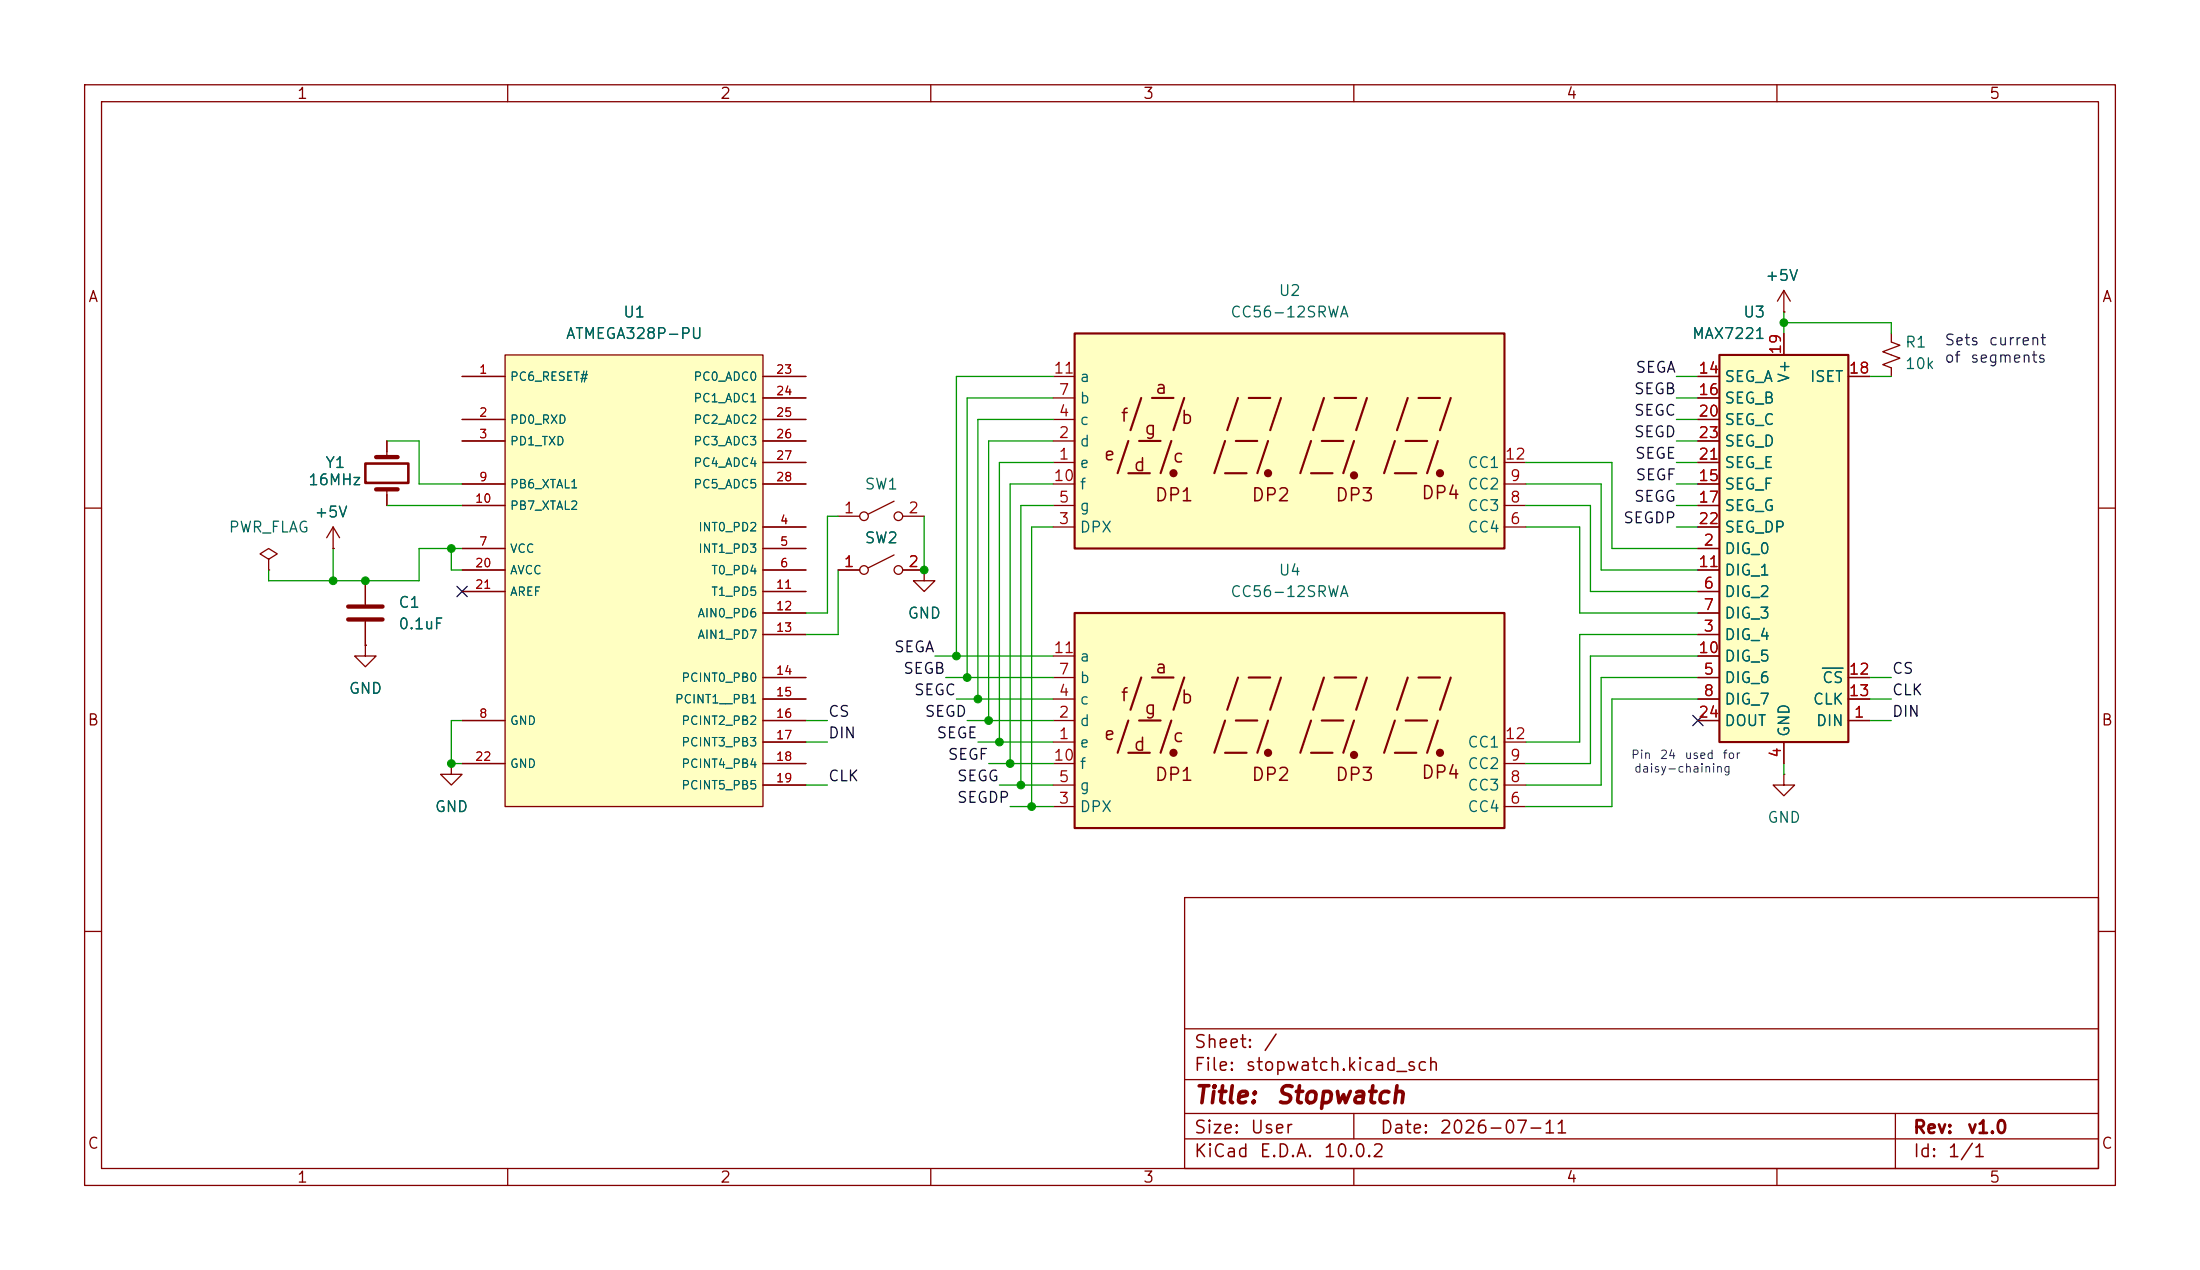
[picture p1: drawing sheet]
<svg xmlns="http://www.w3.org/2000/svg" width="260mm" height="150mm" viewBox="0 0 260 150" stroke-linecap="round" stroke-linejoin="round" font-family="sans-serif">
<g fill="none" stroke="#840000" stroke-width=".15">
<path d="M10 10h240v130h-240zM12 12h236v126h-236zM60 10v2M110 10v2M160 10v2M210 10v2M10 60h2M248 60h2M10 110h2M140 106h108v32h-108zM248 110h2M60 138v2"/>
<path d="M110 138v2M140 134.5h108M140 131.5h108M140 127.5h108M140 121.5h108M160 131.5v3M160 138v2M210 138v2M224 131.5v6.5"/>
</g>
<path d="M127 39.4h50.8v25.4h-50.8z" fill="#ffffc2"/>
<g fill="none" stroke="#840000" stroke-width=".25">
<path d="M127 39.4h50.8v25.4h-50.8zM133.3 52.1l-1.2 3.8M133.3 55.9h2.6M134.6 52.1h2.6M134.9 47l-1.3 3.8M136.1 47h2.6M138.4 52.1l-1.2 3.8M140 47l-1.3 3.8M144.8 55.9h2.5M144.8 52.1l-1.3 3.8M146 52.1h2.6M146.3 47l-1.3 3.8"/>
<path d="M147.6 47h2.5M149.9 52.1l-1.3 3.8M151.4 47l-1.3 3.8M154.9 55.9h2.6M154.9 52.1l-1.2 3.8M156.2 52.1h2.5M156.5 47l-1.3 3.8M157.7 47h2.6M160 52.1l-1.3 3.8M161.5 47l-1.2 3.8M164.8 55.9h2.6M164.8 52.1l-1.2 3.8"/>
<path d="M166.1 52.1h2.6M166.4 47l-1.3 3.8M167.6 47h2.6M169.9 52.1l-1.2 3.8M171.4 47l-1.2 3.8"/>
</g>
<g fill="#840000" stroke="#840000" stroke-width=".25">
<circle cx="138.7" cy="55.9" r=".36"/>
<circle cx="149.9" cy="55.9" r=".36"/>
<circle cx="160" cy="56.1" r=".36"/>
<circle cx="170.2" cy="55.9" r=".36"/>
</g>
<g fill="none" stroke="#840000" stroke-width=".15">
<path d="M210.8 36.8h.1M210.8 34.3l-.7 1.3M210.8 34.3l.8 1.3M210.8 34.3v2.5M124.5 54.6h2.5M124.5 52.1h2.5M124.5 49.5h2.5M124.5 59.7h2.5M124.5 47h2.5M124.5 57.2h2.5M124.5 44.5h2.5M177.8 54.6h2.5"/>
<path d="M177.8 59.7h2.5M177.8 57.2h2.5M31.7 66.1l1.1-.7-1.1-.6-1 .6 1 .7v1.2M31.7 67.3h.1M39.4 64.8h.1M39.4 62.2l-.8 1.3M39.4 62.2l.7 1.3M39.4 62.2v2.6M43.2 76.2v1.3h1.2l-1.2 1.3-1.3-1.3h1.3M43.2 76.2h.1M43.2 68.6v2.8M43.2 73.4v2.8"/>
<path d="M124.5 62.2h2.5M177.8 62.2h2.5"/>
</g>
<path d="M41.1 71.6h4.1M41.1 73.2h4.1" fill="none" stroke="#840000" stroke-width=".51"/>
<path d="M127 72.4h50.8v25.4h-50.8z" fill="#ffffc2"/>
<g fill="none" stroke="#840000" stroke-width=".25">
<path d="M127 72.4h50.8v25.4h-50.8zM133.3 85.1l-1.2 3.8M133.3 88.9h2.6M134.6 85.1h2.6M134.9 80l-1.3 3.8M136.1 80h2.6M138.4 85.1l-1.2 3.8M140 80l-1.3 3.8M144.8 88.9h2.5M144.8 85.1l-1.3 3.8M146 85.1h2.6M146.3 80l-1.3 3.8"/>
<path d="M147.6 80h2.5M149.9 85.1l-1.3 3.8M151.4 80l-1.3 3.8M154.9 88.9h2.6M154.9 85.1l-1.2 3.8M156.2 85.1h2.5M156.5 80l-1.3 3.8M157.7 80h2.6M160 85.1l-1.3 3.8M161.5 80l-1.2 3.8M164.8 88.9h2.6M164.8 85.1l-1.2 3.8"/>
<path d="M166.1 85.1h2.6M166.4 80l-1.3 3.8M167.6 80h2.6M169.9 85.1l-1.2 3.8M171.4 80l-1.2 3.8"/>
</g>
<g fill="#840000" stroke="#840000" stroke-width=".25">
<circle cx="138.7" cy="88.9" r=".36"/>
<circle cx="149.9" cy="88.9" r=".36"/>
<circle cx="160" cy="89.2" r=".36"/>
<circle cx="170.2" cy="88.9" r=".36"/>
</g>
<g fill="none" stroke="#840000" stroke-width=".15">
<path d="M223.5 39.4v1l1 .4-2 .7 2 .8-2 .8 1 .3v1.1M45.7 52.1v1.9M45.7 57.8v1.9M124.5 77.5h2.5M53.3 90.2v1.3h1.3l-1.3 1.2-1.2-1.2h1.2M53.3 90.2h.1M124.5 87.6h2.5M124.5 85.1h2.5M124.5 95.3h2.5M124.5 82.6h2.5M124.5 92.7h2.5M124.5 80h2.5"/>
<path d="M124.5 90.2h2.5M177.8 87.6h2.5M177.8 95.3h2.5M177.8 92.7h2.5M177.8 90.2h2.5"/>
</g>
<path d="M44.4 57.8h2.6M44.4 54h2.6" fill="none" stroke="#840000" stroke-width=".51"/>
<path d="M43.2 54.8h5.1v2.2h-5.1z" fill="none" stroke="#840000" stroke-width=".3"/>
<path d="M59.7 41.9h30.5v53.4h-30.5z" fill="#ffffc2"/>
<g fill="none" stroke="#840000" stroke-width=".15">
<path d="M54.6 44.5h5.1M54.6 49.5h5.1M54.6 52.1h5.1M54.6 57.2h5.1M54.6 59.7h5.1M59.7 41.9h30.5v53.4h-30.5zM90.2 44.5h5M90.2 49.5h5M90.2 52.1h5M90.2 57.2h5M90.2 47h5M90.2 54.6h5"/>
<path d="M105.7 59.2l-3.1 1.5M54.6 64.8h5.1M54.6 67.3h5.1M54.6 69.9h5.1M90.2 62.2h5M90.2 64.8h5M90.2 67.3h5M90.2 69.9h5M90.2 72.4h5M90.2 74.9h5M99.1 67.3h2.5M99.1 61h2.5"/>
<path d="M105.7 65.5l-3.1 1.6M106.7 67.3h2.5M106.7 61h2.5M109.2 67.3v1.3h1.3l-1.3 1.3-1.3-1.3h1.3M109.2 67.3h.1M54.6 85.1h5.1M54.6 90.2h5.1M90.2 85.1h5M90.2 80h5M90.2 82.6h5M90.2 87.6h5M90.2 90.2h5"/>
<path d="M90.2 92.7h5"/>
<circle cx="102.1" cy="61" r=".51"/>
<circle cx="102.1" cy="67.3" r=".51"/>
<circle cx="106.2" cy="61" r=".51"/>
<circle cx="106.2" cy="67.3" r=".51"/>
</g>
<path d="M203.2 41.9h15.2v45.7h-15.2z" fill="#ffffc2"/>
<path d="M203.2 41.9h15.2v45.7h-15.2z" fill="none" stroke="#840000" stroke-width=".25"/>
<g fill="none" stroke="#840000" stroke-width=".15">
<path d="M210.8 36.8h.1M210.8 39.4v2.5M45.7 52.1v1.3M45.7 58.4v1.3M54.6 44.5h5.1M54.6 57.2h5.1M54.6 59.7h5.1M54.6 49.5h5.1M54.6 52.1h5.1M90.2 44.5h5M90.2 57.2h5M90.2 47h5"/>
<path d="M90.2 49.5h5M90.2 54.6h5M90.2 52.1h5M200.7 44.5h2.5M200.7 57.2h2.5M200.7 47h2.5M200.7 59.7h2.5M200.7 49.5h2.5M200.7 54.6h2.5M200.7 52.1h2.5M218.4 44.5h2.6M39.4 64.8h.1"/>
<path d="M43.2 76.2h.1M43.2 68.6v2.8M43.2 73.4v2.8M54.6 64.8h5.1M54.6 69.9h5.1M54.6 67.3h5.1M90.2 64.8h5M90.2 74.9h5M90.2 69.9h5M90.2 72.4h5M90.2 67.3h5M90.2 62.2h5"/>
<path d="M99.1 67.3h2.5M106.7 67.3h2.5M109.2 67.3h.1M200.7 64.8h2.5M200.7 74.9h2.5M200.7 69.9h2.5M200.7 72.4h2.5M200.7 77.5h2.5M200.7 67.3h2.5M200.7 62.2h2.5M53.3 90.2h.1M54.6 85.1h5.1"/>
<path d="M54.6 90.2h5.1M90.2 85.1h5M90.2 80h5M90.2 82.6h5M90.2 87.6h5M90.2 90.2h5M90.2 92.7h5M200.7 85.1h2.5M200.7 80h2.5M200.7 82.6h2.5M210.8 91.5v1.2h1.3l-1.3 1.3-1.3-1.3h1.3M210.8 91.5h.1"/>
<path d="M210.8 87.6v2.6M218.4 85.1h2.6M218.4 80h2.6M218.4 82.6h2.6"/>
</g>
<path d="M215.4 78.9h2.4" fill="none" stroke="#006464" stroke-width=".15"/>
<g fill="none" stroke="#009600" stroke-width=".15">
<path d="M210.8 36.8v2.6M210.8 38.1h12.7v1.3M45.7 52.1h3.8v5.1h5.1M45.7 59.7h8.9M124.5 57.2h-5.1v33M124.5 54.6h-6.4v33M124.5 44.5h-11.5v33M124.5 49.5h-8.9v33.1M124.5 52.1h-7.7v33M124.5 47h-10.2v33M124.5 59.7h-3.9v33M180.3 57.2h8.9v10.1h11.5"/>
<path d="M180.3 54.6h10.2v10.2h10.2M180.3 59.7h7.7v10.2h12.7M198.1 57.2h2.6M198.1 54.6h2.6M198.1 44.5h2.6M198.1 49.5h2.6M198.1 52.1h2.6M198.1 47h2.6M198.1 59.7h2.6M221 44.5h2.5M39.4 64.8v3.8M53.3 64.8v2.5h1.3"/>
<path d="M54.6 64.8h-5.1v3.8h-17.8v-1.3M99.1 67.3v7.6h-3.9M99.1 61h-1.3v11.4h-2.6M109.2 61v6.3M110.5 77.5h14M124.5 62.2h-2.6v33.1M180.3 62.2h6.4v10.2h14M198.1 62.2h2.6M200.7 77.5h-12.7v12.7h-7.7M200.7 74.9h-14v12.7h-6.4M54.6 85.1h-1.3v5.1h1.3M95.2 87.6h2.6"/>
<path d="M95.2 85.1h2.6M95.2 92.7h2.6M111.8 80h12.7M113 82.6h11.5M114.3 85.1h10.2M115.6 87.6h8.9M116.8 90.2h7.7M118.1 92.7h6.4M119.4 95.3h5.1M200.7 80h-11.5v12.7h-8.9M200.7 82.6h-10.2v12.7h-10.2M210.8 90.2v1.3"/>
<path d="M221 80h2.5M221 82.6h2.5M221 85.1h2.5"/>
</g>
<path d="M54 69.3l1.2 1.2M55.2 69.3l-1.2 1.2M200.1 84.5l1.2 1.2M201.3 84.5l-1.2 1.2" fill="none" stroke="#000084" stroke-width=".15"/>
<g fill="#009600" stroke="#009600" stroke-width=".12">
<circle cx="39.4" cy="68.6" r=".46"/>
<circle cx="53.3" cy="90.2" r=".46"/>
<circle cx="53.3" cy="64.8" r=".46"/>
<circle cx="43.2" cy="68.6" r=".46"/>
<circle cx="210.8" cy="38.1" r=".46"/>
<circle cx="115.6" cy="82.6" r=".46"/>
<circle cx="114.3" cy="80" r=".46"/>
<circle cx="116.8" cy="85.1" r=".46"/>
<circle cx="119.4" cy="90.2" r=".46"/>
<circle cx="118.1" cy="87.6" r=".46"/>
<circle cx="120.6" cy="92.7" r=".46"/>
<circle cx="121.9" cy="95.3" r=".46"/>
<circle cx="113" cy="77.5" r=".46"/>
<circle cx="109.2" cy="67.3" r=".46"/>
</g>
<g font-size="2" fill="#840000">
<text x="141" y="130.8">Title:</text>
<text x="150.7" y="130.8">Stopwatch</text>
</g>
<g font-size="1.5" fill="#840000">
<text x="136.4" y="46.9">a</text>
<text x="132.3" y="50.2">f</text>
<text x="135.1" y="51.7">g</text>
<text x="139.4" y="50.5">b</text>
<text x="130.3" y="54.8">e</text>
<text x="133.9" y="56">d</text>
<text x="136.4" y="59.6">DP1</text>
<text x="138.5" y="55">c</text>
<text x="147.8" y="59.6">DP2</text>
<text x="157.7" y="59.6">DP3</text>
<text x="167.9" y="59.3">DP4</text>
<text x="132.3" y="83.2">f</text>
<text x="136.4" y="79.9">a</text>
<text x="139.4" y="83.5">b</text>
<text x="130.3" y="87.8">e</text>
<text x="133.9" y="89.1">d</text>
<text x="135.1" y="84.7">g</text>
<text x="138.5" y="88">c</text>
<text x="136.4" y="92.6">DP1</text>
<text x="147.8" y="92.6">DP2</text>
<text x="157.7" y="92.6">DP3</text>
<text x="167.9" y="92.4">DP4</text>
<text x="141" y="124.2">Sheet:</text>
<text x="149.2" y="124.2">/</text>
<text x="141" y="126.9">File:</text>
<text x="147.1" y="126.9">stopwatch.kicad_sch</text>
<text x="141" y="137.1">KiCad</text>
<text x="141" y="134.3">Size:</text>
<text x="147.7" y="134.3">User</text>
<text x="148.7" y="137.1">E.D.A.</text>
<text x="156.3" y="137.1">10.0.2</text>
<text x="163" y="134.3">Date:</text>
<text x="170" y="134.3">2026-07-11</text>
<text x="226" y="134.3">Rev:</text>
<text x="226" y="137.1">Id:</text>
<text x="230.1" y="137.1">1/1</text>
<text x="232.4" y="134.3">v1.0</text>
</g>
<g font-size="1.3" fill="#840000">
<text x="35" y="12">1</text>
<text x="85" y="12">2</text>
<text x="135" y="12">3</text>
<text x="185" y="12">4</text>
<text x="235" y="12">5</text>
<text x="10.3" y="36">A</text>
<text x="248.3" y="36">A</text>
<text x="10.3" y="86">B</text>
<text x="248.3" y="86">B</text>
<text x="10.3" y="136">C</text>
<text x="248.3" y="136">C</text>
<text x="35" y="140">1</text>
<text x="85" y="140">2</text>
<text x="135" y="140">3</text>
<text x="185" y="140">4</text>
<text x="235" y="140">5</text>
</g>
<g font-size="1.3" fill="#006464">
<text x="151" y="35.3">U2</text>
<text x="208.5" y="33.5">+5V</text>
<text x="66.8" y="40.4">ATMEGA328P-PU</text>
<text x="73.6" y="37.8">U1</text>
<text x="145.3" y="37.8">CC56-12SRWA</text>
<text x="199.9" y="40.4">MAX7221</text>
<text x="205.9" y="37.8">U3</text>
<text x="225.1" y="41.4">R1</text>
<text x="127.5" y="48">b</text>
<text x="127.5" y="45.4">a</text>
<text x="203.7" y="45.4">SEG_A</text>
<text x="203.7" y="48">SEG_B</text>
<text x="211.8" y="45.3" transform="rotate(-90 211.8 45.3)">V+</text>
<text x="213.8" y="45.4">ISET</text>
<text x="225.1" y="43.9">10k</text>
<text x="127.5" y="53.1">d</text>
<text x="127.5" y="50.5">c</text>
<text x="203.7" y="50.5">SEG_C</text>
<text x="203.7" y="53.1">SEG_D</text>
<text x="36.3" y="57.6">16MHz</text>
<text x="38.4" y="55.6">Y1</text>
<text x="102.1" y="58.1">SW1</text>
<text x="127.5" y="55.6">e</text>
<text x="127.5" y="58.1">f</text>
<text x="173.3" y="58.1">CC2</text>
<text x="173.3" y="55.6">CC1</text>
<text x="203.7" y="58.1">SEG_F</text>
<text x="203.7" y="55.6">SEG_E</text>
<text x="26.9" y="63.2">PWR_FLAG</text>
<text x="37.1" y="61.4">+5V</text>
<text x="102.1" y="64.5">SW2</text>
<text x="127.5" y="63.2">DPX</text>
<text x="127.5" y="60.7">g</text>
<text x="173.3" y="63.2">CC4</text>
<text x="173.3" y="60.7">CC3</text>
<text x="203.7" y="65.8">DIG_0</text>
<text x="203.7" y="60.7">SEG_G</text>
<text x="203.7" y="63.2">SEG_DP</text>
<text x="145.3" y="70.8">CC56-12SRWA</text>
<text x="151" y="68.3">U4</text>
<text x="203.7" y="70.8">DIG_2</text>
<text x="203.7" y="68.3">DIG_1</text>
<text x="47" y="72.1">C1</text>
<text x="47" y="74.6">0.1uF</text>
<text x="107.2" y="73.4">GND</text>
<text x="203.7" y="75.9">DIG_4</text>
<text x="203.7" y="73.4">DIG_3</text>
<text x="41.1" y="82.3">GND</text>
<text x="127.5" y="83.5">c</text>
<text x="127.5" y="81">b</text>
<text x="127.5" y="78.5">a</text>
<text x="203.7" y="81">DIG_6</text>
<text x="203.7" y="83.5">DIG_7</text>
<text x="203.7" y="78.5">DIG_5</text>
<text x="214.2" y="83.5">CLK</text>
<text x="215.2" y="81">CS</text>
<text x="127.5" y="88.6">e</text>
<text x="127.5" y="86.1">d</text>
<text x="173.3" y="88.6">CC1</text>
<text x="203.7" y="86.1">DOUT</text>
<text x="211.8" y="87.1" transform="rotate(-90 211.8 87.1)">GND</text>
<text x="214.5" y="86.1">DIN</text>
<text x="127.5" y="93.7">g</text>
<text x="127.5" y="91.2">f</text>
<text x="173.3" y="93.7">CC3</text>
<text x="173.3" y="91.2">CC2</text>
<text x="51.3" y="96.2">GND</text>
<text x="127.5" y="96.2">DPX</text>
<text x="173.3" y="96.2">CC4</text>
<text x="208.8" y="97.5">GND</text>
</g>
<g font-size="1.3" fill="#a90000">
<text x="210.8" y="42" transform="rotate(-90 210.8 42)">19</text>
<text x="124.4" y="44.4">11</text>
<text x="125" y="47">7</text>
<text x="200.6" y="44.4">14</text>
<text x="200.6" y="47">16</text>
<text x="218.4" y="44.4">18</text>
<text x="125" y="52.1">2</text>
<text x="125" y="49.5">4</text>
<text x="200.6" y="49.5">20</text>
<text x="200.6" y="52.1">23</text>
<text x="124.4" y="57.1">10</text>
<text x="125" y="54.6">1</text>
<text x="125" y="59.7">5</text>
<text x="177.8" y="54.6">12</text>
<text x="178.4" y="59.7">8</text>
<text x="178.4" y="57.1">9</text>
<text x="200.6" y="57.1">15</text>
<text x="200.6" y="59.7">17</text>
<text x="200.6" y="54.6">21</text>
<text x="99.6" y="60.9">1</text>
<text x="107.2" y="60.9">2</text>
<text x="125" y="62.2">3</text>
<text x="178.4" y="62.2">6</text>
<text x="200.6" y="62.2">22</text>
<text x="201.2" y="64.8">2</text>
<text x="99.6" y="67.3">1</text>
<text x="107.2" y="67.3">2</text>
<text x="200.6" y="67.3">11</text>
<text x="201.2" y="69.8">6</text>
<text x="124.4" y="77.5">11</text>
<text x="200.6" y="77.5">10</text>
<text x="201.2" y="74.9">3</text>
<text x="201.2" y="72.4">7</text>
<text x="125" y="82.5">4</text>
<text x="125" y="80">7</text>
<text x="201.2" y="80">5</text>
<text x="201.2" y="82.5">8</text>
<text x="218.4" y="80">12</text>
<text x="218.4" y="82.5">13</text>
<text x="125" y="87.6">1</text>
<text x="125" y="85.1">2</text>
<text x="177.8" y="87.6">12</text>
<text x="200.6" y="85.1">24</text>
<text x="210.8" y="89.6" transform="rotate(-90 210.8 89.6)">4</text>
<text x="219" y="85.1">1</text>
<text x="124.4" y="90.2">10</text>
<text x="125" y="95.2">3</text>
<text x="125" y="92.7">5</text>
<text x="178.4" y="95.2">6</text>
<text x="178.4" y="92.7">8</text>
<text x="178.4" y="90.2">9</text>
</g>
<g font-size="1.3" fill="#0000c2">
<text x="229.7" y="41.1">Sets</text>
<text x="234.9" y="41.1">current</text>
<text x="229.7" y="43.2">of</text>
<text x="232.8" y="43.2">segments</text>
</g>
<g font-size="1.3" fill="#0f0f0f">
<text x="193" y="46.9">SEGB</text>
<text x="193.2" y="44.3">SEGA</text>
<text x="193" y="49.4">SEGC</text>
<text x="193" y="52">SEGD</text>
<text x="193" y="59.6">SEGG</text>
<text x="193.1" y="54.5">SEGE</text>
<text x="193.2" y="57">SEGF</text>
<text x="191.7" y="62.1">SEGDP</text>
<text x="105.6" y="77.4">SEGA</text>
<text x="106.7" y="79.9">SEGB</text>
<text x="107.9" y="82.4">SEGC</text>
<text x="223.5" y="79.9">CS</text>
<text x="223.5" y="82.4">CLK</text>
<text x="97.8" y="85">CS</text>
<text x="97.8" y="87.5">DIN</text>
<text x="109.2" y="85">SEGD</text>
<text x="110.6" y="87.5">SEGE</text>
<text x="223.5" y="85">DIN</text>
<text x="97.8" y="92.6">CLK</text>
<text x="111.9" y="90.1">SEGF</text>
<text x="113" y="95.1">SEGDP</text>
<text x="113" y="92.6">SEGG</text>
</g>
<g font-size="1" fill="#a90000">
<text x="56.5" y="44.4">1</text>
<text x="91.6" y="44.4">23</text>
<text x="91.6" y="46.9">24</text>
<text x="56.5" y="49.5">2</text>
<text x="56.5" y="52">3</text>
<text x="91.6" y="49.5">25</text>
<text x="91.6" y="52">26</text>
<text x="56.1" y="59.6">10</text>
<text x="56.5" y="57.1">9</text>
<text x="91.6" y="54.5">27</text>
<text x="91.6" y="57.1">28</text>
<text x="56.5" y="64.7">7</text>
<text x="92.1" y="62.2">4</text>
<text x="92.1" y="64.7">5</text>
<text x="56.1" y="67.2">20</text>
<text x="56.1" y="69.8">21</text>
<text x="91.6" y="69.8">11</text>
<text x="92.1" y="67.2">6</text>
<text x="91.6" y="72.3">12</text>
<text x="91.6" y="74.9">13</text>
<text x="91.6" y="79.9">14</text>
<text x="91.6" y="82.5">15</text>
<text x="56.5" y="85">8</text>
<text x="91.6" y="85">16</text>
<text x="91.6" y="87.6">17</text>
<text x="56.1" y="90.1">22</text>
<text x="91.6" y="90.1">18</text>
<text x="91.6" y="92.6">19</text>
</g>
<g font-size="1" fill="#006464">
<text x="60.2" y="45.2">PC6_RESET#</text>
<text x="81.9" y="45.2">PC0_ADC0</text>
<text x="81.9" y="47.8">PC1_ADC1</text>
<text x="60.2" y="50.3">PD0_RXD</text>
<text x="60.2" y="52.8">PD1_TXD</text>
<text x="81.9" y="50.3">PC2_ADC2</text>
<text x="81.9" y="52.8">PC3_ADC3</text>
<text x="60.2" y="57.9">PB6_XTAL1</text>
<text x="81.9" y="55.4">PC4_ADC4</text>
<text x="81.9" y="57.9">PC5_ADC5</text>
<text x="60.2" y="65.5">VCC</text>
<text x="60.2" y="60.5">PB7_XTAL2</text>
<text x="82.5" y="63">INT0_PD2</text>
<text x="82.5" y="65.5">INT1_PD3</text>
<text x="60.2" y="68.1">AVCC</text>
<text x="60.2" y="70.6">AREF</text>
<text x="84" y="68.1">T0_PD4</text>
<text x="84" y="70.6">T1_PD5</text>
<text x="82.4" y="73.2">AIN0_PD6</text>
<text x="82.4" y="75.7">AIN1_PD7</text>
<text x="79.7" y="83.3">PCINT1__PB1</text>
<text x="80.5" y="80.8">PCINT0_PB0</text>
<text x="60.2" y="85.9">GND</text>
<text x="80.5" y="85.9">PCINT2_PB2</text>
<text x="80.5" y="88.4">PCINT3_PB3</text>
<text x="60.2" y="90.9">GND</text>
<text x="80.5" y="90.9">PCINT4_PB4</text>
<text x="80.5" y="93.5">PCINT5_PB5</text>
</g>
<g font-size="1" fill="#0000c2">
<text x="192.7" y="89.9">Pin</text>
<text x="196.1" y="89.9">24</text>
<text x="199" y="89.9">used</text>
<text x="203.5" y="89.9">for</text>
<text x="193" y="91.5">daisy-chaining</text>
</g>
</svg>
